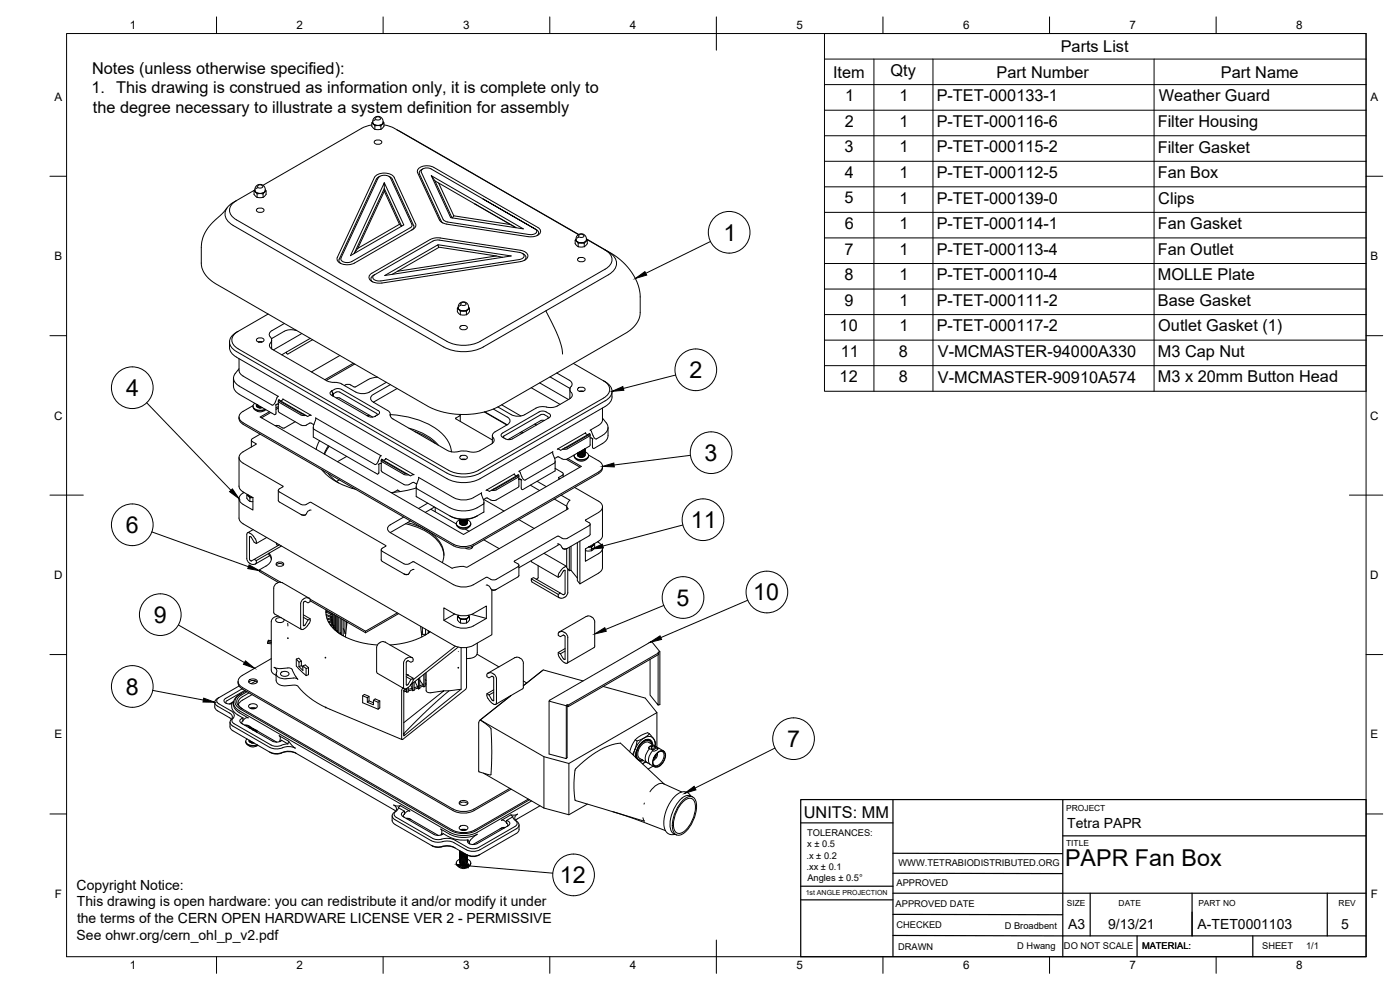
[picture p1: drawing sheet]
<svg xmlns="http://www.w3.org/2000/svg" width="420mm" height="297mm" viewBox="0 0 420 297" stroke-linecap="round" stroke-linejoin="round" font-family="sans-serif">
<!-- layer: Visible -->
<g fill="none" stroke="#000" stroke-width=".3">
<path d="M111.6 36.9l.9 .9v1M111.6 37.5l-3.1 1-29.6 17.1M111.8 36.5l-.2 .4v1l.9 .9M111.9 36.6a1.76 1.76 0 0 0 2.9 .6l.2-.6M112.2 35.5l.7-.5h1l.8 .5 .3 .7a1.18 1.18 0 0 1-1.6 1.4 1.25 1.25 0 0 1-1.5-1.6zM112.5 37.8h1.8v1M112.5 38.8h1.8M112.6 36l-.5 .3M112.6 35.9l-.1 .1M112.6 35.4a.91 .91 0 0 0 .8 .6 .91 .91 0 0 0 .9-.5M112.7 35.4l.6-.4 .8 .4M115 36.5l.2 .4v1l-.9 .9"/>
<path d="M115.2 37.5l1.7 .4 1.5 .6 55.2 31.9M115.2 36.9l-.9 .9M119.1 39l32.7 18.7M76.2 57.3l1 .9v1M76.4 57.1l-5.5 3.1M76.5 56.9l-.3 .4v1l1 .9M76.9 55.8l.8-.4h.9l.7 .6 .3 .6a1.18 1.18 0 0 1-1.5 1.4 1.25 1.25 0 0 1-1.5-1.6zM77.2 58.2h1.8v1M77.2 59.2h1.8M77.2 56.4l-.5 .3M77.2 56.4h.1M77.2 55.9a.91 .91 0 0 0 .8 .5 .91 .91 0 0 0 .9-.5"/>
<path d="M77.4 55.8l.5-.3 .6 .1 .2 .2M79.6 56.9l.3 .4v1l-.9 .9M79.6 57a1.76 1.76 0 0 1-2.9 .6l-.2-.6M79.9 57.3l-.9 .9M112.4 42.4l1-.4a.84 .84 0 0 1 1.1 .9l-1.1 .4a.84 .84 0 0 1-1-.9zM114 52.9l-1.1 .9-11.1 24a1.02 1.02 0 0 0 .5 1.3M115.3 54.8l5.9 12.7-16 9.2 10.1-21.9v1.8l-9 19.5 1.1-1.6 7.9-17.1v-.8l5.2 11.2-.6-.5-4.6-9.9M116.7 52.9l1.1 .9M117.8 53.8l6.4 13.9v.6l-.7 .8M125.3 51.8l6.6 14.2 .6 .6 1.6 .6 24.5 3.8M125.3 51.8a1.5 1.5 0 0 1 1.4-1.9l1.8-.2 1.7 .5 31.2 18a1.32 1.32 0 0 1 .8 1.5 1.32 1.32 0 0 1-1.2 1.1l-1.1 .2h-1.3M126.5 50.9a1.01 1.01 0 0 0-.6 1.3l6.5 14.2 .5 .5"/>
<path d="M126.9 50.7l-.4 .2M129.4 52.7l5.9 12.6 21.8 3.4-27.7-16 1.1 1.6 5.2 11.1M130.5 54.3l1.1 .6 4.6 9.9-.4 .6M131.6 54.9l10.9 6.3M145 59.7l-15.6-9a2.21 2.21 0 0 0-3 .6l6.6 14.5 .5 .5 25.4 4.1 1.3-.1a.83 .83 0 0 0 .9-.7 .83 .83 0 0 0-.5-.9l-15.6-9 16 9.2M151.7 57.7l22 12.6M68.1 62.4l-1.1 1.4-4.1 4-1.3 2-.8 1.7-.4 2.5 .1 5.7 .8 2.2 1.4 1.8 2 1.4 63.7 36.8 3.9 1.6 4.3 .8 3.3 .1 2.8-.3 3-.6 3.5-1.3 38.7-22.3 1.7-1.2 1.1-1.2 .9-1.4 .5-1.6v-5.8l-.5-3-1.5-3.1-2.3-3.1-2.5-2.3-9.3-5.5M70 67.6l63.2 36.5M70 60.8a3.6 3.6 0 0 0-2.5 3.4 3.6 3.6 0 0 0 2.5 3.4M70.9 60.2l-.9 .6M70.9 60.2a3 3 0 0 0-2 2.9 3 3 0 0 0 2 2.8l63.2 36.5a11 11 0 0 0 10 0M77 62.8l1.1-.4a.84 .84 0 0 1 1.1 .9l-1.1 .4a.84 .84 0 0 1-1.1-.9z"/>
<path d="M119.9 67.3l-12.5 7.2M123.6 67.3l-6.4-13.9a2.54 2.54 0 0 0-3.7 0l-11.2 24M123.6 67.3a.83 .83 0 0 1-.5 1.1l-17.5 10.1a2.39 2.39 0 0 1-3.3-.8v-.3M124.7 67.1l-6.4-13.9a4 4 0 0 0-5.9 0l-11.2 24a1.59 1.59 0 0 0 1.5 2l1.9 .2 1.8-.5 17.5-10.1M124.7 67.1a1.29 1.29 0 0 1-.8 1.7M131.5 73.4l21.9 3.4-37.9 5.9 16-9.3 .1 .9M136.2 64.8l17 2.6M142.5 61.2l12.4 7.1zM149 76.8l-29.7 4.6M150.9 77.2l-19.1-3-14.1 8.1M156.7 76l.4 .2a1.06 1.06 0 0 1 .8 .9 1.06 1.06 0 0 1-.6 1.1M161 68.9a.99 .99 0 0 1 .7 .9 .99 .99 0 0 1-.5 .9"/>
<path d="M172.6 72.1l.9 .9v1M172.9 71.7l-.3 .4v1l.9 .9M172.9 72l.3-1.3 1.1-.6 .8 .2 .6 .4 .3 1.3M172.9 72a1.8 1.8 0 0 0 3.1 0M173.4 77.6l1.1-.4a.84 .84 0 0 1 1 .9l-1 .5a.84 .84 0 0 1-1.1-1zM173.5 71.2l-.4 .3M173.5 73h1.8v1M173.5 74h1.8M173.6 70.7a.91 .91 0 0 0 .8 .6 .91 .91 0 0 0 .9-.6M173.8 70.7l.6-.4 .7 .4M176 71.7l.3 .4v1l-1 .9M176 71.8a1.76 1.76 0 0 1-2.9 .6l-.2-.6"/>
<path d="M176 71.8l5.6 3.2M176.3 72.1l-1 .9M181.6 75l1 .6M181.6 75a3 3 0 0 1 2.1 2.9 3 3 0 0 1-2.1 2.9l-37.5 21.6M182.6 75.6a3.6 3.6 0 0 1 2.4 3.4 3.6 3.6 0 0 1-2.4 3.4M71.4 99.4a3.4 3.4 0 0 0-2.3 4.2l1 1.3 .8 .6 63.2 36.4a11 11 0 0 0 10 0M71.4 99.4a2.75 2.75 0 0 0-1.8 2.6 2.75 2.75 0 0 0 1.8 2.6M80.5 94.2l-9.1 5.2M85.4 97l-3.8 2.2a1.2 1.2 0 0 0-.5 1.9M89.1 99.2a5.6 5.6 0 0 0-3.8 .2l-3.9 2.2M111.2 82.3l18-10.4 1.3-.5h1.6l24 3.7 1.2 .3a1.38 1.38 0 0 1 1.1 1.4 1.38 1.38 0 0 1-1.1 1.3l-1.2 .4-41.5 6.4a3.3 3.3 0 0 1-3.9-1.5zM112.4 82.4a.91 .91 0 0 0-.5 1.1 .91 .91 0 0 0 .9 .7l1.5 .1 42-6.6a.96 .96 0 0 0 1-.9 .96 .96 0 0 0-1-1l-25.3-3.8-1 .3-18 10.4a1.06 1.06 0 0 0-.7 .9 1.06 1.06 0 0 0 .5 1"/>
<path d="M137.3 92.5l.9 .9v1M137.5 92.3a1.76 1.76 0 0 0 2.9 .5l.2-.5M137.5 92.2l-.2 .3v1l.9 .9M137.5 92.4l.2-1.1 .5-.5 .7-.2 1.3 .4 .4 .7v.7M137.5 92.4a1.8 1.8 0 0 0 3.1 0M138 98l1.1-.4a.84 .84 0 0 1 1.1 .9l-1.1 .5a.84 .84 0 0 1-1.1-1zM138.2 91.6l-.5 .3M138.2 93.4h1.8v1M138.2 94.4h1.8M138.2 91.1a.91 .91 0 0 0 .9 .6 .91 .91 0 0 0 .8-.6M138.4 91.1l.5-.4 .7 .1 .1 .3M140.6 92.2l.3 .3v1l-.9 .9"/>
<path d="M140.9 92.5l-.9 .9M163.8 93.3l-18.8 10.8M182.6 82.5l-18.8 10.8 4 8.4 .9 2.9 .1 1.6M68.9 102.6a3.9 3.9 0 0 0 2 4.6l63.2 36.4a11 11 0 0 0 10 0M70.1 113.5l.2 3.3 .6 .8 .9 .7M71.4 104.6l63.2 36.5a9.9 9.9 0 0 0 9 0l37.5-21.6a2.76 2.76 0 0 0 1.9-2.7 2.76 2.76 0 0 0-1.9-2.6M71.7 107.6v3.5l.5 1.1 11.3 6.7-.4 .4M71.7 110.6a3.3 3.3 0 0 0-1.4 3.7l1.5 1.5 9.9 5.7M71.8 118.3l10.6 6.1M77 101.8l1.1-.4a.84 .84 0 0 1 1.1 .9l-1.1 .4a.84 .84 0 0 1-1.1-.9zM77.6 102.6h1M81.1 101.1a1.27 1.27 0 0 1 .1 1.8"/>
<path d="M81.2 102.9a1.16 1.16 0 0 0 .5 1.9l16.8 9.6 3.7 .6 4.6 2.7 1.1 .3h1.9l1.1-.4M81.5 102v2.4M81.5 104.4v.3M83.1 119.3l-.5 1.3M85.9 105.7h.1M90.6 100.1l-8.6 4.9M93.1 101.5l-8.5 5M93.8 101.9l-6.9 4a.51 .51 0 0 1-.5 .3 .51 .51 0 0 1-.4-.5M99.5 117.4a.64 .64 0 0 0-.5 .6 .64 .64 0 0 0 .5 .6l11 6.3 1.3 .3 .8-.3M99.5 117.3a2.59 2.59 0 0 1 3-.5l11 6.4M99.5 117.3l.5 .9M99.5 117.3h.1"/>
<path d="M99.5 117.3l.5 .9a1.77 1.77 0 0 1 2-.5l11 6.3 .2 .4-.2 .3M100 118.2v.7M100 118.2l-.3 .3 .2 .3M100.9 119.4h1.1l9.8 5.7M102 106.7l-8.5 4.9M103.6 115.5l-.2 .2M103.6 115.5l.8-.2 .9 .2M106 109l-8.5 4.9M106.4 109.2l-8.5 5M112 118.3a1.22 1.22 0 0 0-.8 1.2 1.22 1.22 0 0 0 .8 1.2M113.3 113.2l-2.4 .5-4.2 2.4-1.5-.6M116 114.7l-5.2 3"/>
<path d="M117.2 115.4l-5.1 2.9M119.2 116.6l-7.1 4.1 4.2 2.4a1.35 1.35 0 0 1 .8 1.3M133.2 104.1a13.1 13.1 0 0 0 11.9 0M159.4 116.3l8.7 5M161.9 114.9l8.7 5M165.1 113.1l6 3.5M167.1 111.9l3.7 2.2M170.9 114.1a1.2 1.2 0 0 1 .5 1.9M171 116.8l.1 2.8M171.4 116a1.49 1.49 0 0 0 .3 2.1 1.25 1.25 0 0 1-.8 1.6l-3.7 2.1M172.1 109l9 5.3M173.4 116.6l1.1-.4a.84 .84 0 0 1 1 .9l-1 .4a.84 .84 0 0 1-1.1-.9z"/>
<path d="M175 117.4h-1.1h1.1M181.1 114.3a3.4 3.4 0 0 1 2.4 4.1l-1.1 1.3-.8 .6-37.5 21.7M183.7 117.4a3.8 3.8 0 0 1-2.1 4.5M71.7 137.3l.1 9 .4 .7 .7 .6 3 1.7v3.7l-3-1.7a1.86 1.86 0 0 1-1.1-1.9 1.86 1.86 0 0 1 1.4-1.6M71.7 125.1l.2 1.2 1.1 1M72.9 127.3l63.3 36.5a6.6 6.6 0 0 0 5.9 0M72.9 126.8l63.3 36.5a6.6 6.6 0 0 0 5.9 0M75.4 132.1v2M75.9 121.9a2.32 2.32 0 0 0 3.4 1.1l.4-.2M75.9 121.7l-2.9 1.7a1.79 1.79 0 0 0-1.3 1.7 1.79 1.79 0 0 0 1.3 1.7M76.1 122.5a2.42 2.42 0 0 0 3.7 .4M76.5 121a1.03 1.03 0 0 0-.5 1.2 1.03 1.03 0 0 0 1 .7l1.6 .2 1-.3"/>
<path d="M76.9 121.4l.5 .5 .8 .1h-.6M76.9 121.7l.1 .3 .6 .3 1-.1M77 121.6l.2 .5 1.4 .1M77.1 121.4l.3 .2M77.6 121.7l-.7-.4 .3 .5 .9 .2M77.7 122.3h.1M78.1 130.3l-2.6 1.5v.5l1.3 .8v.2l-3.9 2.3a1.8 1.8 0 0 0-1.2 1.7 1.8 1.8 0 0 0 1.3 1.7l11.9 6.8v.3l-1.3 .8v.5l7.1 4.1a2.9 2.9 0 0 0 2.5-.8l22.5 13 .1 .2M78.4 122.3h-.7M78.7 122.3h-1M80.9 123.5l-2.8 1.6 61 35.3 35.4-20.5-4.1-2.3M81.3 123.8l-2.8 1.6M82.7 120.6a1.07 1.07 0 0 1-1 .9"/>
<path d="M82.8 124.2l-.4 .2M82.8 121.4v2.8M83.5 120.3l.2 3.4 7 4a2.9 2.9 0 0 0 2.5-.8l1 .5M83.5 122.5l-.7 .4M83.5 122l-.7 .4M83.5 121.3l-.9 .2M83.8 120l8.6 5 1-.4-8.5-4.9v.2l-.6 .4M83.8 120l-.1-.1-.2 .5 .4 .4 6.4 3.7 1.4 .1M83.8 120l.3 .4M84.1 120.4l6.4 3.8 .7 .1M88.6 126.5l-3.5 2-1.5-.8h-1M94 128.2v3l18.7 10.7a.53 .53 0 0 0 .6 .3 .53 .53 0 0 0 .4-.5"/>
<path d="M95.9 132.2l-1 2.6M98.6 133.8l-1.3 2.4M98.8 133.9l-1.4 2.4M104.1 136.9l-2.8 1.6M110.9 124.6l-.8 .1M112.6 124.9h.1M113.5 124.4l-.9 .5M113.5 123.2a.64 .64 0 0 1 .4 .6 .64 .64 0 0 1-.4 .6M113.7 139.3v2.4M114 137.2a2.36 2.36 0 0 1-1.5 2.2M114 137.1l.4-.4-19.7-11.3v.6a2.88 2.88 0 0 0-.5 2.8l18.3 10.6M114.4 139.1h.1"/>
<path d="M114.4 138.1v3.1M114.4 139.1l-.9 .3M114.6 137.8l7.4 4.3M114.6 137.8a.49 .49 0 0 0 .1 .8l6.5 3.7 1.4 .1M114.7 137.8l.3 .4M114.9 138.2l6.5 3.8 .7 .1M115.1 138.1l.7-.3v-.3l8.4 4.9M117.1 124.4a1.35 1.35 0 0 0 .8 1.3M117.1 124.3v.4M117.1 124.4a24.5 24.5 0 0 1 16 6.1 8.5 8.5 0 0 1 2.4 5.1M117.9 125.7l16.4 9.5M122.8 128.5a16.8 16.8 0 0 1 8.7 5.1"/>
<path d="M124.5 129.5a17.2 17.2 0 0 1 6.1 3.5M138 137l1.1-.4a.84 .84 0 0 1 1.1 .9l-1.1 .4a.84 .84 0 0 1-1.1-.9zM138.1 124.4v2M138.2 124.3l-.2 .4-1.2 .7v.2l11 6.4M138.6 137.8h1.1zM145.4 123.6l6.7 3.9M145.5 123.6l6.7 3.9M147.4 133.2l-3.4 2a5.8 5.8 0 0 1-4.3 .1h-.5a8.1 8.1 0 0 1-4.9-.1M147.8 130.7v2.3M148.1 122.7l4.1 2.4a1.22 1.22 0 0 1 .9 1.2 1.22 1.22 0 0 1-.9 1.1M149.4 122.1l4 2.3 1.7 .5 1.9-.3 3.8-2.1M150.5 121.5l5.8 3.3"/>
<path d="M152.2 127.5l-3.6 2a1.28 1.28 0 0 0-.3 2.3 1.27 1.27 0 0 1-.8 1.4M156.1 129.8l.5 .3M156.5 129.6l.5 .2M160.5 127.2l.5 .3M161.8 123.6l-11 6.3a.64 .64 0 0 0-.4 .6 .64 .64 0 0 0 .4 .7 2.7 2.7 0 0 0 3 .5l11-6.4M161.8 123.6l.8-.3a2.9 2.9 0 0 1 2.2 .8M162.3 124.4h1.1M162.3 124.4l-11 6.4-.3 .3 .3 .3M163.3 126.2h-1l-9.9 5.7M163.4 124.4l.9 .6M164.3 125l.2 .3-.2 .3M164.8 124.1a.64 .64 0 0 1 .4 .6 .64 .64 0 0 1-.4 .6"/>
<path d="M165.9 135.6l-10.2 5.8 .4 .4a2.47 2.47 0 0 0 1.5 2.2l9-5.3a3.7 3.7 0 0 0-.7-2.5M165.9 135.5v.7M166.6 138.4v2.9l-9.2 5.3a.52 .52 0 0 1-.6 .2 .52 .52 0 0 1-.4-.4v-2.5M167.2 121.8a6.2 6.2 0 0 1-4.3 .2l-2.1 .5M167.3 137.1l-.8 .5M168.9 134.8l-.6 .3-1-.3M169.4 134.4l-.5 .4M170 137.8l4.1 2.4M172.3 136.7a2.44 2.44 0 0 0 4 .8l.3-.8M173.3 136.2v.1M173.3 136.5v.1M174 135.8h.8"/>
<path d="M174 136.1h.8M174 136.8h.8M174 137.1h.1M174.7 135.1l.9-.5-1 .6M174.8 135.2h-.2M174.8 136.4l-.8 .1M174.8 137.1h-.7M175.6 135.2l-.1 .5-.6 .4h-.7l-.8-.2 1.3 .3 .7-.3 .2-.5M175.6 134.9l-.1 .4-.5 .4h-1.3M175.6 135.9l-.3 .6-.7 .3-.9-.1-.4-.4 .1-.2M175.6 136.2l-.2 .6-1 .3-.8-.2-.2-.5M175.6 136.6l-.5 .5h-1"/>
<path d="M175.6 135.7l-.3 .5-.7 .3-.9-.1-.4-.4 .5 .4h.8l.8-.3 .2-.5a1.11 1.11 0 0 1 1 1.2 1.11 1.11 0 0 1-1.2 1l-1.5 .1a1.57 1.57 0 0 1-1.6-1.4M175.6 134.8l-.4 .5-1.1 .2h.7M175.6 135.1l-.1 .4-.5 .2h-1.3M175.6 136l-.2 .5-.8 .3-.9-.1-.4-.4M175.6 136.4l-.1 .4-.9 .3h-.8l-.5-.5M175.6 134.6l-.4 .7-1.1 .2M175.6 134.7v.1M175.6 135.4h.1M175.6 135.7h.1M175.7 129.9l-8.4 4.9M175.7 130.1l.7 .4M175.8 129.9v.2"/>
<path d="M176.5 137.3a2.42 2.42 0 0 1-4.1 0M176.6 136.5l3 1.7M176.8 130.2l-7.4 4.2M176.8 130.2l-.2 .4-6.5 3.7-.7 .1M176.9 130.1l-.1 .1M177 130.1l.1 .4-.3 .4-6.5 3.7-1.4 .1M177.1 130.5v3M177.1 129.1l.4 .4a2.41 2.41 0 0 0 1.5 2.2l1.8-1M177.1 131.4h.4M177.1 133.5l-.3 .4-6.9 3.9a2.9 2.9 0 0 1-2.4-.8l-.2 .1M177.5 131.4l.5 .3M179.6 138.2a1.79 1.79 0 0 1 1.2 1.7 1.79 1.79 0 0 1-1.2 1.7l-37.6 21.7"/>
<path d="M180.8 122.4v3.5l-.2 .8-.6 .6-2.9 1.8M180.8 125.4a3.3 3.3 0 0 1 1.5 3.7l-1.5 1.5M180.8 139.9l-.2 1.2-1 1-37.6 21.7M181.6 122l-37.5 21.6M182.5 128.3l-.1 2.9-.4 .8a7.7 7.7 0 0 1-3 2.1l-.2 .2a.52 .52 0 0 1-.6 .2 .52 .52 0 0 1-.4-.5v-2.4M71.7 149.6l.1 6.2 .4 .7 .8 .6M72.9 157.2l63.3 36.4a6.6 6.6 0 0 0 5.9 0M74.1 148.5l.9 .9v1M74.2 148.3l-.1 1.2 .9 .9M75 150.4l.9 .1M75.9 149.3l-1.1-.3-.4-.6 .3 .5 1.2 .4-.9 .1M76 158.9l-1.7 1"/>
<path d="M83.5 147.1l.2 3.4 6.8 4 .7 .1M91.7 154.5l-.5 .1M93.4 153.1l-.2-.1a1.85 1.85 0 0 0-1.5 1.5l-1.4-.2M96.5 140.9a18.6 18.6 0 0 0 10.3 5.9M98.5 142l1.1 1.3 2 1.6M101.8 144l-.8 .5M105.9 146.3l-.3 .2M114.4 141.2l.3 .4 6.9 3.9a2.51 2.51 0 0 0 2.2-.7M117.1 159.8l18.6 10.7M120.1 147.5l-.8-.5-1.2 .7M121.2 155.1l-4.1 2.4a1.22 1.22 0 0 0-.8 1.1 1.22 1.22 0 0 0 .8 1.2M121.7 157.1a15.7 15.7 0 0 1 10.7 6.7l.8 2.8"/>
<path d="M122 142.1l.6 .3M122.3 156.8a15.4 15.4 0 0 1 10.3 6.8 6.2 6.2 0 0 1 .1 5.2M122.6 142.4l.6 .4 .6-.4M123.2 156.3l-6.1 3.5M123.8 142.4h.4M123.8 144.8h.4M124.2 144.8l.9 .5M124.9 146.1v2.9l10.1 5.8a8.4 8.4 0 0 0 8.2 0M124.9 146.4l-4.1 1-3.4 .4M128.4 151l-2.8 1.6M129.3 152.8l7.6 4.4M130.4 152.1l-2.8 1.6"/>
<path d="M130.6 152.3v1.3M135 154.8a9.1 9.1 0 0 0 8.2 0M136.9 157.1a2.46 2.46 0 0 0 4.1 .8l.3-.8M138 156h.1M138 157h.1M138 156a1.08 1.08 0 0 0-1.1 1.1 1.08 1.08 0 0 0 1.1 1.1 2.43 2.43 0 0 0 3.3-1.1 1.23 1.23 0 0 0-1.1-1.1l-.2 .6-.8 .3-.9-.2-.3-.5M138 155.8l.8 .5 .8-.1 .5-.4M138.5 155.9h1.1M138.6 155.9h.8M138.6 156.2h.8M138.6 156.9h.8M138.7 155.9h.6"/>
<path d="M138.7 157.5h.1M139.4 156.5l-.8 .1M139.4 157.2h-.8M139.4 157.5l-.7 .1M139.6 158.7l1.2 .7M140.2 157l-.4 .5-1.1 .1M140.2 156.3l-.1 .6-.8 .3-1.1-.2-.2-.5M140.2 156.6l-.2 .6-.9 .3-.9-.2-.2-.5M140.3 155.8l-.4 .6-.9 .2-.7-.2-.3-.4M140.3 156.1l-.3 .6-.9 .2-.8-.1-.3-.5M140.3 156.4l-.2 .5-.8 .3-.9-.1-.4-.5M140.3 156.8l-.4 .5-.8 .3-.8-.2-.3-.4"/>
<path d="M140.3 155.8l-.3 .5-.7 .2-.9-.1-.4-.4v-.2l.5 .4h.7l.9-.4M140.3 155.8h.1M140.3 156.8h.1M141.2 157.7a2.42 2.42 0 0 1-4.1 0M142.1 149.3a6.6 6.6 0 0 1-5.9 0l-10.6-6.1v.7a2.88 2.88 0 0 0-.5 2.7l9.9 5.7a9.6 9.6 0 0 0 10-1M144.5 148.5a2.86 2.86 0 0 1 .5 2.8M144.6 148.5l-.1-.6-2.5 1.4M145.2 149.8l6.1 3.5M145.2 150.7v2.9l-2 1.2M145.9 149.4l-.8 .5M148.1 146.8l-1.2 .7-1-.4M148.7 146.6l-.6 .2"/>
<path d="M154.4 142.2l-8.5 4.9M154.4 142.4l.6 .4M154.4 142.2v.2M155.2 142.9l-6.5 3.7M155.4 142.5l-7.3 4.3M155.4 142.5l-.2 .4M155.6 142.5h-.2M155.6 142.4l.1 .5-.3 .4-6.5 3.7-1.4 .1M155.7 155.9l4.6 2.7M155.7 142.8v3M155.7 143.8l.9 .2M155.7 145.8l-.3 .5-6.9 3.9a2.9 2.9 0 0 1-2.4-.8h-.2"/>
<path d="M155.9 143.7l.5 .3M159.2 145.6l2.7 1.6M161.2 144.4l2.8 1.6M166.4 149.7l3.7 2.2M166.6 140.5l2.4 1.4v.5l-.3 .3M167.7 143.5l.3 .2M168.4 148.6l2.6 1.5M168.7 142.7l-1 .5v.3M169 142.2v.9M170.1 152.1l.4 .6-30.4 17.5-1.6-.3-2.8 .6M170.1 152.1v.8M171 150.1l-.6 .7-.3 1.3"/>
<path d="M172.4 146.2l7.2 4.2a1.79 1.79 0 0 1 1.2 1.7 1.79 1.79 0 0 1-1.2 1.7M175.7 156.2l1.3 .8v.5l-7.1 4.1a2.51 2.51 0 0 1-2.2-.7M175.8 156v.2M177.1 157.3v3M179.6 153.8l-3.9 2.2M180.8 152.1v8.6l-.4 1.1-.8 .6M74.1 160.4v-.4a1.34 1.34 0 0 1 1.8 .7l.9 1.2 .1 .7M74.1 167.6l.2 .8 .9 .8M74.1 160.4v7.2M74.9 167.8l.6 .5M75.1 161l.4 .2M75.1 161l-.2 .1v6.7"/>
<path d="M75.2 169.2l.7 .2 .7-.2M75.4 161.3l.9 1.4 .6 .4 3.2-1.8M76.3 167.8l-.9 .5M76.9 162.6v.5M76.9 168.7l-.3 .5M80.7 166l-3.8 2.2v.5M80.7 166v.5M80.7 166a2.29 2.29 0 0 1-.9 3.8l-2 1.2M80.7 166.4l.7 1.4M80.9 166.7l-4.2 2.5M82.9 169.5a1.57 1.57 0 0 1 2.2 0M82.9 169l1.1-.4a.84 .84 0 0 1 1.1 .9l-1.1 .4a.84 .84 0 0 1-1.1-.9z"/>
<path d="M83 162.9l.1 .6 .4 .1M83.9 163.5l-7.6 4.3 .6 .4M84.2 174.7l.5 .1M84.2 174.7a2.01 2.01 0 0 0-2.1 1.8l.2 7.6 8.2 4.8M84.3 174.7l-6.5-3.7v.5l5.7 3.3M84.5 163.8l-3.8 2.2M84.7 174.8l.1 .1M84.8 174.9l8.1 4.6M91 179.7l-.5 .6-.3 .8v7.2l.3 .5h.5M92.3 179.4l.5 .1M92.3 179.4l-1.3 .4M92.8 179.5l.3 .3v.7l-.7 .4-.8-.5-.4 .2"/>
<path d="M93 179.8l16.7 9.6M114.4 165l.2 3.3 6.8 4M115.7 163.9l-1.2 .8v.5l7.1 4.1a2.56 2.56 0 0 0 2.2-.7M121.2 172.2l1.4 .1M122.6 172.3l-.6 .2-.6-.2M123.8 170.9l-.6 .3-.6 1.1M123.8 168.6h.4l11.9 6.9M123.8 170.9h.4M136.2 175.4a6.6 6.6 0 0 0 5.9 0M141.5 164.1l.3 .2M141.8 163.9a1.25 1.25 0 0 1-2.1 .6M145.2 162l4.6 2.6"/>
<path d="M145.9 173.2l-3.9 2.3M145.9 175.6l.2-.1a1.92 1.92 0 0 1 1.4 1.5l1.4-.2M147.6 177v13.4l-5.6 3.2M148.9 176.9l-.6 .2-.8-.1M154.4 168.6l1.3 .8v.5l-7.2 4.1a2.9 2.9 0 0 1-2.4-.8h-.2M154.4 168.3v.3M155.4 173.1l-6.5 3.8M155.7 169.6v3.1l-.3 .4M159.4 168.2v.3l8.1 4.7 .7-.4 .9-1.5 .5-.1M159.4 173.7l.7-.4 8.1 4.7-.7 .3M161.5 169.7v3.6l-.6 .5M163.3 166l6.8 3.9-.5 .1"/>
<path d="M167.3 160.9l-12.9 7.4M167.3 160.9h.4M167.3 163.2h.4M167.7 163.2l.6 .4 .6 1M167.8 179.3l-8.1-4.7-.3-.9 8.1 4.6 .1 .8 .3 .3M167.9 163.4l-12.2 7M168.9 164.6h1.2M169.6 170.1a4 4 0 0 0-2.1 3.1M169.6 171.2v6.8M169.6 177.9l-.5 .5-.9-.4M170.3 164.5l-.2 .1M170.3 164.5l-1.4 .1"/>
<path d="M170.4 170.7v7M170.4 177.7a1.93 1.93 0 0 1-2.5 1.7M170.9 164.2v7l-.8-.9v-5.7M171.4 163.9v7.2l-.5 .1M171.4 171.1l1.9 2.3M173.3 162.8v11.4l.7 1M174 162.4v12.8l5.6-3.2 1-1 .2-.7v-5.8M175.7 164.6l.1 .7 1.7-.1M176.7 164.1l.8 .1v1M176.7 164.1l1.2-.4 .3-.5-.4 .6zM177.1 160.3l-.3 .5-6.5 3.7M178.3 163.1l.2 1.2-1 .9"/>
<path d="M178.5 163.3l-1 .9M179.6 162.4l-3.9 2.3v3.7l3.9-2.3a1.86 1.86 0 0 0 1.2-1.9 1.86 1.86 0 0 0-1.5-1.6M80.3 192.9l1.1 .3M80.5 192.6l.9 .1-1.1-.1v.4M80.5 192.1l.9 .1M80.5 192.1v.4M81.4 197.6l-8.6 5a1.93 1.93 0 0 0-1.3 1.8 1.93 1.93 0 0 0 1.2 1.9l63.3 36.4a7 7 0 0 0 6.3 0l10.7-6.2M83.5 184.8l-1.5 .6-.6 1.1v14.5l.4 .9 1.1 .8M84.4 185.3h-.8a.74 .74 0 0 0-.8 1.1 1.55 1.55 0 0 0 2.5-.4l-.1-.2M86.3 187l.1 .8M89 197.8l.7 .8M89 199.9l2.9 2.8"/>
<path d="M89.7 198.7l.7-.3v1.3l-.7 .3zM90.5 199.7l.4 .5M90.5 198.4l-.8-.9-.8 .3v2.1M90.9 199.8l1 .8M91 184.5l2.1 1.2-.3 1.4M91 185.2l1.4 .8 .7-.3M91.2 180.5l-.2 .4 .1 6.9 .5-.4M92.3 187.7l-1.3 1.1M92.4 186l-.8 1.5M92.8 187.1l-.5 .6M93.1 180.3l16.6 9.6M97.8 183.7l1.5 .7"/>
<path d="M97.9 183l.2 2.6 1.2 2.2M97.9 184.4l1.7 .7M97.9 183.3l1.7 .9M97.9 184.7l1.4 .6M97.9 183l-.1 .9M98.1 185.4l1.5 .5-.2 .3M98.2 185.7l1.2 .5M98.5 186.4l1.4 .4-.3 .2M98.7 186.7l.9 .3M99.1 187.4l1.1 .2-.2 .3M99.3 185.3v.5M99.3 187.7l.7 .2"/>
<path d="M99.3 187.8l2.4 2.2 3.1 1.7 4.3 1.3 4.2 .5M99.4 186.2v.5M99.5 184v.1M99.6 185.1v.8M99.6 185.1l-.3 .2M99.6 187v.5M99.6 184.2v2.5M99.6 184.2l-.3 .2v.6M99.8 188.3l.9 .2-.2 .2M99.8 184.2v3.4M100 187.9v.4M100.1 188.6l.5 .1"/>
<path d="M100.2 184.4v4M100.3 184.4v4M100.5 188.7v.4M100.7 184.7v4.5h.6M100.9 184.8v4.4M101.1 189.5h.1M101.2 189.5v.1M101.2 189.5l.1-.2v.4M101.3 185v4.7M101.7 185.2v4.7M101.7 190h.4l-.1 .2M102.1 185.5v4.7"/>
<path d="M102.1 189.8l.4 .7M102.6 185.7v4.8M102.9 190.7h.1M103 190.7v.1M103 190.7h-.2M103 186v4.7M103 188.6l.6 1.4M103.5 190h.3M103.5 186.3v3.7M104 186.6v1.3M104 187.4v.1M104.1 186.6l-.4 4.5"/>
<path d="M114.2 192.7l-.9 .8-.3 .8v7.2M115.6 192.7l-.7-.2-.7 .2M115.6 192.6l.1 .1M115.7 192.7l8 4.7M119.2 183.9l-9.5 5.5v.5M119.6 184.1l-9.9 5.8M124 197.9v.5l-.7 .3-.8-.5-.6 .5v6.8M124 197.9a1.24 1.24 0 0 0-2.1-.3l-.5 .6-.3 .8 .1 7.5a1.29 1.29 0 0 0 1.8-.7l.2-.3M126.2 187.9l.4 3.2M126.8 188.2v2.1h.9M126.8 189.6l-.4 .1M127.7 188.8v1.7"/>
<path d="M128 190.3l-.2 .2M128.5 189.3v.7M129 189.6l-.5 .1 .2 .2M129.1 189.6l-3.2 1.9-2.4 .9-3.6 .8-2.8 .3M136.1 184.1l-2.9-1.7v3.7a10.4 10.4 0 0 0 5.1 2.4l2.4-.2 1.4-.5M136.2 184.1a6.6 6.6 0 0 0 5.9 0M136.5 184.2l-3.3 1.9M136.7 193.9l-12.7 10.1M137.3 185l.9 .9v1M137.5 194.2l-14.3 11.3M137.5 195.5h.1M138.2 186.9l-.9-.9v-1l.2-.4a1.68 1.68 0 0 0 2.9 .8l.3-.8 .2 .4v1l-.9 .9"/>
<path d="M138.2 185.9h1.8v1M138.2 186.9h1.8M138.4 194.3v12.5l-17.2 14v-13.7l.5-.4M140 194.3v11.8M140.7 184.7a1.76 1.76 0 0 1-2.9 .6l-.2-.6M140.9 185l-.9 .9M141.5 184.3l4.5 1.3M142 184.1l4-2.3v3.8l-4 2.2M143.2 196.3l6.5 3.8M143.2 193v2.9l-.2 .7-1.3 .8-1.7 .2M154.4 197.4l-8.1 4.6M154.4 197.4a1.89 1.89 0 0 1 2.7 1.6"/>
<path d="M157.1 199v7.2M167.9 189.6l-.3 .3-.1 .8 .7 .3 .9-.5 .5 .5M167.9 189.6a1.9 1.9 0 0 1 2.5 1.7v7.2l-.2 .5a3.5 3.5 0 0 1-2.7-2.8M168.2 196.2l.8 1.4M169 197.6l.2 .1M169.2 197.7h.4M169.6 194.6l-2.1 1.2v.4M169.6 195.4l-1.4 .8-.7-.4M169.6 191.1v6.7M176.4 184.8l.7 .1 .6 .3M176.4 184.8l-8.6 4.9M177.7 185.2l.6 .6 .2 .8-.1 7.6-8.2 4.8"/>
<path d="M197.5 196.4v15.1l-2.4-2.9v-10.8M197.7 195.9l-27.2 15.6M198 195.5l-.5 .2 .2 .6-27.2 15.7M64.5 210.7v1.7l.8 .9M65.3 213.3l4.2 2.5M65.7 209.3a.99 .99 0 0 0-.7 .9 .99 .99 0 0 0 .7 1l3.6 2.1a1.41 1.41 0 0 1 .6 2.3M69 216.7l.1 1.7 .4 .6 11.9 6.9M69.9 217.9l11.1 6.3a5.6 5.6 0 0 0 4.9-.2l1.7 .1 1 .4-2-2.1-2.8-1.6a1.25 1.25 0 0 1 0 1.7M69.9 215.6a.94 .94 0 0 0 .4 1.5l11.1 6.4M69.9 210.6l-1.1 .6M70.1 210.9l.2 1.4 .6 .8 3.6 2.3a1.29 1.29 0 0 0-1.6 .9M70.1 210.4l-.8 .8"/>
<path d="M71.4 204.5l.3 1.2 1.1 1M71.7 205.8l-6.4 3.8a1.22 1.22 0 0 0-.8 1.1 1.22 1.22 0 0 0 .8 1.2l3.6 2.1a1.3 1.3 0 0 1 .8 1.1 1.3 1.3 0 0 1-.6 1.2 1.24 1.24 0 0 0 .8 1.5M72.1 208.3a2.34 2.34 0 0 0-1.6 2.2 2.34 2.34 0 0 0 1.6 2.2l63.2 36.5a8.4 8.4 0 0 0 7.6 0l16-9.2M72.5 212.5l63.2 36.5a7.6 7.6 0 0 0 6.9 0l16-9.2M72.5 217l9.3 5.4a2.52 2.52 0 0 0 2.7-.3M72.7 206.7l-5 2.8a.85 .85 0 0 0-.5 1.1 .85 .85 0 0 0 1 .5h1.5a2.78 2.78 0 0 0 1.7 3.4l1.5 .9M72.7 206.7l63.3 36.5a7 7 0 0 0 6.3 0l11.1-6.4M72.9 216.3l-.4 .5 .4 .5M72.9 215.4v.9M72.9 215.4a.84 .84 0 0 0-.9 .6 .84 .84 0 0 0 .5 1M73.4 217.5l1.1 .2 8.6 5M73.5 207.2l-5.4 3-.3 .4 .2 .5"/>
<path d="M73.6 217.7l1 .1 .8 .4M73.8 207.3a5.4 5.4 0 0 0-3.7 3.3 2.67 2.67 0 0 0 1.7 2.6l63.2 36.5a9.1 9.1 0 0 0 8.2 0l16.3-9.4M74.1 207.5a4.1 4.1 0 0 0-3.1 3 2.43 2.43 0 0 0 1.5 2M74.7 204.7a1.78 1.78 0 0 1 2.5 0M74.7 211.6a1.64 1.64 0 0 1 2.5 .3 1.54 1.54 0 0 1-2.6 0zM74.7 204.2a1.64 1.64 0 0 1 2.5 .2 1.54 1.54 0 0 1-2.6 0zM74.7 207.9a5.1 5.1 0 0 0-3.2 2.5 1.93 1.93 0 0 0 1.3 2.3M74.8 218.1l.3 .4 1 .1h-.7M74.8 218v.1M74.8 218.2v.1M75.1 212.5l1-.2 .7 .2M75.2 212.5h1.5"/>
<path d="M75.4 218.3l-.6-.4 .2 .5 1 .2M75.4 212.6h1M75.6 212.6h.7M75.6 208.4l-3.2 1.9-.8 1.1M76.2 219.2l.6-.2-.5 .2M76.4 218.8l-.6 .1M76.5 218.9l-.6 .1 .3-.1M76.8 204.3l-1.4 .8M76.9 219.6l.1-.4-.1 .4M76.9 219.1l-.3 .3M77 219.1l-.4 .3M77 219.4v.3"/>
<path d="M77 219.5v.2M77 219.5h.1M82.3 200.2a1.45 1.45 0 0 1 .6 2.1 2.66 2.66 0 0 0 3 1.4l2.2-.3M82.3 200.2l1.6 .4 2.5-.2M82.9 202.2v2.2l.3 .6 .7 .5 1.4 .3 2.8-.2 1 .1 3.4 3.3 4.3 2.8 23.8 10.1M84.3 201.9a1.56 1.56 0 0 1 2.4 .3 1.46 1.46 0 0 1-2.5 0zM86.4 200.4h.4a2.06 2.06 0 0 1 1.5 1.8l.5 .8M88.8 203l.6 .8-.5-.3-.8-.1M89.7 200l1.2 1.1M91.9 200.6l.7-.3v2.1l-.7 .3zM92.6 200.3l-1-.8-.7 .3v1.4M108.8 208.8l1.4 .5 .5-.4"/>
<path d="M110.2 210.7l1.9 .8v-1.4l.5-.4 1.4 .6v2.1l-.5 .4v-2.1M110.2 209.3v1.4l.5-.4M112.1 210.8l-1.4-.5v-1.4l-1.4-.5-.5 .4v2l4.7 2M112.1 210.1l1.4 .6 .5-.4M113 201.5l.3 .5 8 4.7M121.9 206.7l.1 .3M121.9 202.3l2.1 1.2v.4M121.9 203l1.4 .9 .7-.4M121.9 207v.4M122 207.4l-.8 .2M122 206.9l-.8 .2M122 207.4l.1 .3"/>
<path d="M122.1 206.6v1.1M122.3 202.5l.1-.1 .1 .2M122.4 202.4v.2M122.5 206.3v1.3l-.4 .1M123.3 205.5l.4 1M123.3 203.9l-.9 1.5-.3 .2-.2-.1M123.7 206.5v.5M123.7 207l-1.2 .3M123.7 206.5l-1.2 .3M123.7 207l.2 .2M123.9 205v2.2M124 203.9l-.8 1.6"/>
<path d="M124.3 204.7v2.4l-.4 .1M124.6 204.4l.8 1.6M125.4 206v.5M125.4 206.5l.2 .2M125.4 206.5l-1.1 .3M125.4 206l-1.1 .3M125.6 203.6v3.1M126 203.3v3.3l-.4 .1M126 204l1 1.4M127 205.4v.5M127 205.8l-1 .4M127 205.4l-1 .4"/>
<path d="M127 205.8l.2 .3 .4-.2M127.2 202.3v3.8M127.6 202.1v3.8M127.6 203.9l.3 .3M127.9 201.8v5.4l.4 .5 1 .1M127.9 205.4l-.3 .2M127.9 204.9l-.3 .2M129.3 207.8l3.9-.5-12 9.5M133.2 207.3h1.6M138.4 206.8l-1.9 .3a3.6 3.6 0 0 0-3.1 1.3l-6.3 5.8-5.9 5.9M140 206.1l-.3 .8-19 15-.1-.3-.1-14.4 .4-.8M143.7 216.9l.1 14.7"/>
<path d="M144.1 216l2.1 1.5 1.2 1.2 .2 8.7-.3 5.1-3.5-.9M146.1 202.6v.4l.7 .4 .9-.5 .5 .5-.1 6.9-.4-.3-.9-1.5M146.9 201.9h.7l.6 .4M146.9 201.9l-.6 .2-.2 .4M148.2 207l-2.1 1.2 .1 .9 .7 1.1M148.2 207.7l-1.4 .8-.7-.3M148.2 202.2l.6 .6 .2 .8-.1 7.6-.4 .2-.3-.1-1.3-1.1M157.1 204.3l1 .6M157.1 206.2l-.3 .5-8.1 4.7M162.8 201.2l-5.7 4.5 5.9-4.7 12 3.3M164.8 210.4l5.1 1.4M170.2 211.5l-.3 .3v15.8l-5.1-1.4v-15.8l30.8-17.8 2.4 2.9v15.9l-.5 .1"/>
<path d="M170.2 211.5h.3v.5l-.3-.1M170.2 211.5v15.8l-.3 .3M181 206l12.6 3.4 3.5 4.4-26.4 15.3-7.5-2.1-19.1-11 9.3-7.3-9.4 7.4-.3 .8M197.1 213.8v10.4M73.7 222.4v.2M73.7 222.6a2.53 2.53 0 0 0 3.6 .9M73.9 223a2.42 2.42 0 0 0 3.5 .6M74.1 221.7a1.02 1.02 0 0 0-.3 1.1 1.02 1.02 0 0 0 1 .7l1.4 .2 .9-.2M74.8 222.3h.1M74.8 222.1l.2 .6 1.1 .2-1-.1-.3-.5M75.4 222.5l.2 .1M75.5 222.5l-.7-.4 .8 .5"/>
<path d="M75.5 222.9h.1M76.1 222.9h-.6h.7M81 225.6a5.6 5.6 0 0 0 4.9-.2l1.7 .1 1 .4M81.4 225.9l.9 .3h1.1a6.7 6.7 0 0 1 5.6-.1M84 222.5l.5-.4 1.9 1.1M86.4 223.2l-.8 .1a5.2 5.2 0 0 1-4.2 .2M86.6 222.4l-.2 .8M88.6 225.9l30.1 17.5M163.2 227v15.5l-18.1-10.5M170.7 229.1v15.4M186.4 223.2l-.2-.2-2.4 .4-3.6 1.5-3.6 2.4-3.9 3.4-.4 4.2v3.3l.4 2M186.6 223.3l12.8 12"/>
<path d="M190.5 224.9l-.7 1.5M190.5 224.9l-.4 1.7M190.6 222l-1 1.8-.6 1.8M190.8 226.5l.2 1M191 225.4l-.2 1.2 .5 1.2M191.4 227.9l.2 .1M192 227.5l2.2 1.3M192.8 228l-1.1 .1M192.8 228h.1M193.1 228.2l-1 .2M193.3 222.2l1.1-.3a1.31 1.31 0 0 1 1.2 1.4M193.8 228.6l-.4 .2"/>
<path d="M193.8 228.6l-1 .5 .4-.2M194.2 221.9l.4 .1M194.2 221.9l-.5 .1M194.6 224.5l.4 .2M194.9 220.2l-1.1 1-1.8 .8a1.21 1.21 0 0 0-1.1 1.5l-.4 1.4M195 224.7a3.3 3.3 0 0 0-.9 4l1 .6M195.5 224.2l.1 .5 .5 .2 .5-.2v-.5M195.5 224l.6-.2 .5 .4-.7 .3-.4-.2zM195.6 223.2a1.4 1.4 0 0 0-2.4-.6 4.2 4.2 0 0 0-1.7 5.1l.8 .4 .5-.1M195.6 223.3l-.3-.8-.5-.5h-.7l-.8 .3-1.1 .8-.6 1-.7 2.3a1.48 1.48 0 0 0 1.1 1.7M195.9 223.8l-.8 .1-.5 .6M195.9 223.8h.1"/>
<path d="M195.9 223.4a1.62 1.62 0 0 0-1.1-1.6 1.62 1.62 0 0 0-1.9 .7 5.5 5.5 0 0 0-2 4.8l-.1-.7 .1 .8M195.9 223.8l-.8 .2-.4 .5M195.9 225.2a3 3 0 0 0-.7 4.2l1.2 .7M196 229.9l-1.5 .8M196.1 221.7l.4 .5a1.36 1.36 0 0 1 0 1.6v-1.4zM196.1 221.7l-1.2-1.5-.5-.4-2.9 1.4-.9 .8 .6 .3M196.2 221.6a2.46 2.46 0 0 0-3.8 .5l-1.2 1.6-.7 1.2M196.3 227.3v.1M196.4 227.4h-.1M196.4 227.2l-.1 .1M196.4 223.9l1.4 .6M196.4 227.9l-.3 .2"/>
<path d="M196.6 226.8l-.2 .3M196.6 224.3l.6 .2M196.8 226.6v.1M196.8 226.8l-.3 .5M196.8 226.7l-.2 .1M196.8 226.6l-.1 .5-.4 .3M196.8 226.7l-.3 .7M196.9 226.2a1.53 1.53 0 0 1 1.4-1 1.53 1.53 0 0 1 1.4 .8 3.7 3.7 0 0 1-2.9 4.2 1.67 1.67 0 0 1-.8-2.5zM197 224.1l-2.3-1.4a3.1 3.1 0 0 0-3.2 2.9 1.7 1.7 0 0 0 .5 1.9M197.2 224.5l.3 .2-.2 .2-1.1 .5-1.2-.7M197.2 224.5l.7 .1M197.2 226a1.69 1.69 0 0 1-1.1 2"/>
<path d="M197.3 226v.4M197.3 226a1.3 1.3 0 0 1 1.8-.5 1.3 1.3 0 0 1 .5 1.8 2.87 2.87 0 0 1-3.1 2.6 2.87 2.87 0 0 1 .8-3.9zM197.9 224.6l1.3 .7M198.3 225.4a1.28 1.28 0 0 1 .9 2 2.92 2.92 0 0 1-2.6 2.3l-.5-.4M199.2 235.2l5.4 2.4M199.2 235.2a4 4 0 0 0-4.2 2.4M204.7 239.4a10.5 10.5 0 0 0-3.3 9.8l1 1M207.5 238.9l-.8-.9-.8-.4-.8-.1-1.2 .4-2.1 1.9-1.6 2.6-.9 2.9-.1 2 .2 1.1 .5 1.1 .8 .7 .7 .2h1.2M207.8 239.1l-1.4-.4-1.7 .7M117.7 244.8v1.7l.8 .8M118.5 247.4l10.9 6.2a4.7 4.7 0 0 0 4.4 .3l1.8 .1 1 .4M119.6 242.3l-.5 .9a1.06 1.06 0 0 0-.8 1 1.06 1.06 0 0 0 .6 1l11 6.4a5.1 5.1 0 0 0 3.9-.1l2.3 .4 4.8 2.6 1.7 .1 1-.3 10.9-6.3"/>
<path d="M120.1 241.7l-.6 .6 1.9 1.1v.9M121 245l9.3 5.4a2.52 2.52 0 0 0 2.7-.3M121.4 244.3l.3-.4a1.11 1.11 0 0 1 1.3-.5l-2.9-1.7-1.1 .1-.8-.3a1.19 1.19 0 0 1 .8 1.1 1.19 1.19 0 0 1-.6 1.1 1.18 1.18 0 0 0-.7 1.2 1.18 1.18 0 0 0 .8 1l10.9 6.4 1.7 .4 1.7-.2M121.4 244.3l-.4 .5 .4 .4M121.4 243.4a.84 .84 0 0 0-.9 .6 .84 .84 0 0 0 .5 1M121.9 245.5l1.1 .2 8.6 5M122.1 245.6l1.3 .3M129.4 253.6l1.7 .5 1.7-.2M132.3 248.8a10.8 10.8 0 0 0 8.3 2.4l2.6-.9-1.7 1.4-.6 1.1-.5-.8M132.3 248.7a1.3 1.3 0 0 1 0 1.8M132.5 250.5l.5-.4 1.6 .9M132.8 252.5l1.8-.1 1.6 .4"/>
<path d="M132.8 253.9l1.8-.2 1.6 .5M134.6 251a9.8 9.8 0 0 0 5.8 1M136.9 258.9a2.46 2.46 0 0 0 4.1 .8l.3-.8M137.9 241.2a1.78 1.78 0 0 1 2.5 0M137.9 248.1a1.64 1.64 0 0 1 2.5 .3 1.54 1.54 0 0 1-2.6 0zM137.9 240.6a1.64 1.64 0 0 1 2.5 .3 1.54 1.54 0 0 1-2.6 0zM138 255.5l.4 .5 1 .1h-.8M138 255.9l.6 .5 1.2-.1M138 256.5l.1 .3 .8 .3 .8-.1 .6-.4-.2 .4-.9 .4-1-.2-.2-.5M138 255.8v.1M138 256.8h.1M138 257.8h.1"/>
<path d="M138 258.8h.1M138 257.8a1.08 1.08 0 0 0-1.1 1.1 1.08 1.08 0 0 0 1.1 1.1 2.43 2.43 0 0 0 3.3-1.1 1.23 1.23 0 0 0-1.1-1.1l-.2 .6-.8 .3-.9-.1-.3-.6M138 256l.1 .5 .5 .2 1.4-.3-1.2 .4-.6-.3-.2-.4M138 255.3l.3 .7h1.1M138 255.7v.3l.5 .3h1.2M138 256.3l.1 .5 .8 .3 .8-.2 .5-.4M138.3 249l1-.2 .7 .2M138.4 249h1.5M138.6 255.7l.3 .1-.7-.2-.2-.4 .2 .4 .7 .1M138.6 256.4h.8M138.6 257.1h.8M138.6 257.4h.8"/>
<path d="M138.6 257.7h.8M138.6 258h.8M138.6 258.7h.8M138.6 249.1h1M138.7 259.3v.1M138.8 249.1h.7M139.4 256.7h-.8M139.4 258.3l-.8 .1M139.4 259h-.8M139.4 259.3l-.7 .1M140 256.4l1.1 .4 1.2 .1 1.7-.5M140.2 258.8l-.4 .5-1.1 .1"/>
<path d="M140.2 256.8l-.2 .6-.9 .3-.9-.2-.2-.5M140.2 257.1l-.1 .6-.9 .3-.9-.1-.3-.6M140.2 257.5l-.2 .5-.9 .4-.9-.2-.2-.6M140.2 258.1l-.3 .7-.9 .2-.8-.2-.2-.5M140.2 258.5l-.2 .5-.9 .3-.9-.2-.2-.5M140.3 256.6l-.3 .6-.8 .2-.8-.1-.4-.5M140.3 257l-.4 .5-.8 .3-.8-.2-.3-.5M140.3 257.3l-.3 .5-.8 .3-.8-.1-.4-.5M140.3 257.6l-.4 .6-.9 .2-.7-.1-.3-.5M140.3 257.9l-.3 .6-.8 .2-.8-.1-.4-.5M140.3 258.3l-.2 .4-.8 .3-.9-.1-.4-.5M140.3 258.6l-.3 .5-.9 .3-.8-.1-.3-.5"/>
<path d="M140.3 257.6h.1M140.3 258.6h.1M140.4 252a.94 .94 0 0 0 .1 1 .94 .94 0 0 0 .9 .3l1.8-.2M140.9 252.7l.1 .5M141.2 259.5a2.42 2.42 0 0 1-4.1 0M150.5 246.1l2.8-1.6 1.2 .1 .8-.3a1.19 1.19 0 0 0-.8 1 1.19 1.19 0 0 0 .6 1.2 1.2 1.2 0 0 1 .7 1.1 1.2 1.2 0 0 1-.9 1.1M150.5 248.5l-8.6 4.9M150.5 246.1a1.34 1.34 0 0 1 1.6 .9M151.4 248.4l-1.3 .3M151.6 248.3l-1.1 .1M152 246.2l.1 .9M152 246.2a.84 .84 0 0 1 1 .6 .84 .84 0 0 1-.5 .9l-9.3 5.4"/>
<path d="M152.1 247l.3 .5-.3 .5M153.3 244.5l.6 .6M153.9 245.1l-1.9 1.1M153.9 245.1l.5 .9a1.07 1.07 0 0 1 .8 .9 1.07 1.07 0 0 1-.7 1.1M154.9 248.7l-10.9 6.3-1.1 .4h-1.2l-1.2-.2-4.3-2.4M155.8 247.5l-.1 1.7-.4 .6-11.3 6.6a3.6 3.6 0 0 1-4 0l-3.8-2.2M162.1 241.8l-7.4 4.3M172.7 240.2l20.7 6.2-.5-1.1M176.3 241.3l-5.6 3.2-7.5-2M184 243.6l6.4 2.1 9.3 3.5M193.4 240.9l-.1 .4M202.3 250.2l.8 .3"/>
<path d="M204.8 240.7a2.16 2.16 0 0 1 3.4-.7 7.6 7.6 0 0 1-1.1 7.4l-.5 .8a3.1 3.1 0 0 1-3.5 1.7 4 4 0 0 1-.8-4.3l1-2.6zM204.8 240.3a2.33 2.33 0 0 1 3.8-.6 9.4 9.4 0 0 1-2 9 3.6 3.6 0 0 1-3.5 1.8 3.3 3.3 0 0 1-1.3-3.7 11.9 11.9 0 0 1 3-6.5z"/>
</g>
<g fill="#000" stroke="#000" stroke-width=".3">
<circle cx="83.5" cy="121.3" r=".11"/>
<circle cx="155.7" cy="143.8" r=".11"/>
<circle cx="86.4" cy="191.5" r=".11"/>
<circle cx="97.7" cy="197.3" r=".11"/>
<circle cx="77" cy="219.2" r=".11"/>
<circle cx="97.7" cy="212.3" r=".11"/>
<circle cx="137.5" cy="200.3" r=".11"/>
<circle cx="121.2" cy="220.2" r=".11"/>
</g>
<!-- layer: Border -->
<g fill="none" stroke="#000" stroke-width=".3">
<path d="M20 10.1h390v276.9h-390zM65 5.1v5M115 5.1v5M165 5.1v5M215 5.1v10M265 5.1v5M315 5.1v5M365 5.1v5M15 52.9h5M410 52.9h5M15 100.7h5M410 100.7h5"/>
<path d="M15 148.6h10M405 148.6h10M15 196.4h5M410 196.4h5M15 244.2h5M410 244.2h5M65 287v5M115 287v5M165 287v5M215 282.1v9.9M265 287v5M315 287v5"/>
<path d="M365 287v5"/>
</g>
<!-- layer: TitleBlock -->
<g fill="none" stroke="#000" stroke-width=".36">
<path d="M268 239.9v47.1M410 239.9h-169.7v47.1h169.7v-46.9M240.3 246.9h27.7M268 256l50.8 .1M319 250.8h90.9M319 240.1v46.9M240.3 265.9h27.7M240.3 270h27.7M268 268h142M268 274.3l50.9 .2M268 262l50.9 .1M327.2 268v12.8"/>
<path d="M357.8 268v12.8M398.3 268v12.8M268 280.7l142 .1M341.2 280.8v6.2M376 280.8v6.2"/>
</g>
<!-- layer: BOM -->
<g fill="none" stroke="#000" stroke-width=".3">
<path d="M247.4 10.1h162.6v107.3h-162.6zM247.4 17.7h162.6M262.3 17.7v99.7M280 17.7v99.7M346.4 17.7v99.7M247.4 25.4h162.6M247.4 33.1h162.6M247.4 40.7h162.6M247.4 48.4h162.6M247.4 56.1h162.6M213.2 72.5l-19.4 9.5M247.4 63.7h162.6"/>
<path d="M247.4 71.4h162.6M247.4 79.1h162.6M247.4 86.7h162.6M247.4 94.4h162.6M202.8 112.5l-15.7 4.1M247.4 102.1h162.6M247.4 109.7h162.6M44 120.8l25.3 26.3M207.2 136.6l-22.9 2.9M45.6 159.6l29 10.4M53.5 187.5l19.9 11.3M199.2 181.7l-17.5 7.2"/>
<path d="M224.4 180.1l-26.1 11.2M45.8 207.1l15.2 2.9M232.6 224.5l-24 12"/>
<circle cx="218.8" cy="69.7" r="6.3"/>
<circle cx="39.7" cy="116.3" r="6.3"/>
<circle cx="208.8" cy="111" r="6.3"/>
<circle cx="213.4" cy="135.8" r="6.3"/>
<circle cx="39.7" cy="157.5" r="6.3"/>
<circle cx="205" cy="179.3" r="6.3"/>
<circle cx="230.2" cy="177.6" r="6.3"/>
<circle cx="48.1" cy="184.4" r="6.3"/>
<circle cx="39.7" cy="206" r="6.3"/>
<circle cx="238.2" cy="221.6" r="6.3"/>
</g>
<path d="M190.7 83.6l2.8-2.1 .6 1zM183.7 117.4l3.2-1.4 .3 1.1zM68.9 147.5l.8-.8 2.1 2.9zM180.8 139.9l3.4-1 .2 1.2zM74.8 169.5l3.1 1.7-3.5-.6zM73.7 198.3l2.7 2.2-3.3-1.2zM178.5 190.2l3-1.9 .4 1.1zM195.1 192.7l3-1.9 .4 1.1zM61.2 209.5l3.3 1.2-3.6-.1zM205.5 238l2.8-2.1 .6 1.1z" fill="#000" stroke="#000" stroke-width=".3"/>
<!-- layer: 0 -->
<g fill="none" stroke="#000" stroke-width=".3">
<path d="M204.9 157.5l-24 6.3M140.6 259.8l25.3 2.2"/>
<circle cx="211" cy="155.9" r="6.3"/>
<circle cx="172.1" cy="262.5" r="6.3"/>
</g>
<path d="M177.5 164.7l3.3-1.4 .3 1.1zM137.1 259.5l3.5-.3-.1 1.2z" fill="#000" stroke="#000" stroke-width=".3"/>
<g font-size="7">
<text x="217.1" y="72.2">1</text>
<text x="206.9" y="113.5">2</text>
<text x="37.9" y="118.8">4</text>
<text x="211.5" y="138.3">3</text>
<text x="37.8" y="159.9">6</text>
<text x="207.3" y="158.5">11</text>
<text x="203" y="181.7">5</text>
<text x="226" y="180.1">10</text>
<text x="46.2" y="186.9">9</text>
<text x="37.7" y="208.5">8</text>
<text x="236.2" y="224.1">7</text>
<text x="319.7" y="259.7">PAPR Fan Box</text>
<text x="168" y="265">12</text>
</g>
<g font-size="4.9">
<text x="318.3" y="15.6">Parts List</text>
<text x="27.6" y="22.1">Notes (unless otherwise specified):</text>
<text x="250" y="23.3">Item</text>
<text x="267.3" y="22.8">Qty</text>
<text x="299.1" y="23.3">Part Number</text>
<text x="366.4" y="23.3">Part Name</text>
<text x="27.5" y="28.1">1. This drawing is construed as information only, it is complete only to</text>
<text x="27.9" y="33.9">the degree necessary to illustrate a system definition for assembly</text>
<text x="253.7" y="30.4">1</text>
<text x="270" y="30.4">1</text>
<text x="281.1" y="30.4">P-TET-000133-1</text>
<text x="347.8" y="30.4">Weather Guard</text>
<text x="253.6" y="38.1">2</text>
<text x="270" y="38.1">1</text>
<text x="281.1" y="38.1">P-TET-000116-6</text>
<text x="347.5" y="38.1">Filter Housing</text>
<text x="253.5" y="45.7">3</text>
<text x="270" y="45.7">1</text>
<text x="281.1" y="45.7">P-TET-000115-2</text>
<text x="347.5" y="45.8">Filter Gasket</text>
<text x="253.6" y="53.4">4</text>
<text x="270" y="53.4">1</text>
<text x="281.1" y="53.4">P-TET-000112-5</text>
<text x="347.5" y="53.4">Fan Box</text>
<text x="253.5" y="61.1">5</text>
<text x="270" y="61.1">1</text>
<text x="281.1" y="61.1">P-TET-000139-0</text>
<text x="347.6" y="61.1">Clips</text>
<text x="253.5" y="68.7">6</text>
<text x="270" y="68.7">1</text>
<text x="281.1" y="68.7">P-TET-000114-1</text>
<text x="347.5" y="68.8">Fan Gasket</text>
<text x="253.5" y="76.4">7</text>
<text x="270" y="76.4">1</text>
<text x="281.1" y="76.4">P-TET-000113-4</text>
<text x="347.5" y="76.5">Fan Outlet</text>
<text x="253.5" y="84.1">8</text>
<text x="270" y="84.1">1</text>
<text x="281.1" y="84.1">P-TET-000110-4</text>
<text x="347.5" y="84.1">MOLLE Plate</text>
<text x="253.5" y="91.7">9</text>
<text x="270" y="91.7">1</text>
<text x="281.1" y="91.7">P-TET-000111-2</text>
<text x="347.5" y="91.8">Base Gasket</text>
<text x="252" y="99.4">10</text>
<text x="270" y="99.4">1</text>
<text x="281.1" y="99.4">P-TET-000117-2</text>
<text x="347.6" y="99.4">Outlet Gasket (1)</text>
<text x="252.3" y="107.1">11</text>
<text x="269.8" y="107.1">8</text>
<text x="281.5" y="107.1">V-MCMASTER-94000A330</text>
<text x="347.5" y="107.1">M3 Cap Nut</text>
<text x="252" y="114.7">12</text>
<text x="269.8" y="114.7">8</text>
<text x="281.5" y="114.8">V-MCMASTER-90910A574</text>
<text x="347.5" y="114.7">M3 x 20mm Button Head</text>
<text x="241.3" y="245.3">UNITS: MM</text>
</g>
<g font-size="4.2">
<text x="320.3" y="248.4">Tetra PAPR</text>
<text x="23" y="266.9">Copyright Notice:</text>
<text x="23.1" y="272">This drawing is open hardware: you can redistribute it and/or modify it under</text>
<text x="23.1" y="277">the terms of the CERN OPEN HARDWARE LICENSE VER 2 - PERMISSIVE</text>
<text x="320.5" y="278.6">A3</text>
<text x="332.6" y="278.8">9/13/21</text>
<text x="359.4" y="278.7">A-TET0001103</text>
<text x="402.5" y="278.6">5</text>
<text x="23" y="282.1">See ohwr.org/cern_ohl_p_v2.pdf</text>
</g>
<g font-size="3.5">
<text x="39" y="8.8">1</text>
<text x="89" y="8.8">2</text>
<text x="139" y="8.8">3</text>
<text x="189" y="8.8">4</text>
<text x="239" y="8.8">5</text>
<text x="289" y="8.8">6</text>
<text x="339" y="8.8">7</text>
<text x="389" y="8.8">8</text>
<text x="16.3" y="30.2">A</text>
<text x="411.3" y="30.2">A</text>
<text x="16.3" y="78">B</text>
<text x="411.3" y="78">B</text>
<text x="16.2" y="125.9">C</text>
<text x="411.2" y="125.9">C</text>
<text x="16.2" y="173.7">D</text>
<text x="411.2" y="173.7">D</text>
<text x="16.3" y="221.6">E</text>
<text x="411.3" y="221.6">E</text>
<text x="16.4" y="269.4">F</text>
<text x="411.4" y="269.4">F</text>
<text x="39" y="290.8">1</text>
<text x="89" y="290.8">2</text>
<text x="139" y="290.8">3</text>
<text x="189" y="290.8">4</text>
<text x="239" y="290.8">5</text>
<text x="289" y="290.8">6</text>
<text x="339" y="290.8">7</text>
<text x="389" y="290.8">8</text>
</g>
<g font-size="2.8">
<text x="242.2" y="250.9">TOLERANCES:</text>
<text x="242" y="257.6">.x ± 0.2</text>
<text x="242.3" y="254.3">x ± 0.5</text>
<text x="242" y="261">.xx ± 0.1</text>
<text x="269.6" y="259.7">WWW.TETRABIODISTRIBUTED.ORG</text>
<text x="242.3" y="264.3">Angles ± 0.5°</text>
<text x="269" y="265.9">APPROVED</text>
<text x="268.8" y="272">APPROVED DATE</text>
<text x="269" y="278.5">CHECKED</text>
<text x="301.5" y="278.8">D Broadbent</text>
<text x="269.5" y="285">DRAWN</text>
<text x="305.3" y="284.7">D Hwang</text>
<text x="319.3" y="284.8">DO NOT SCALE</text>
<text x="342.7" y="284.8">MATERIAL:</text>
<text x="378.8" y="284.8">SHEET</text>
<text x="392" y="284.8">1/1</text>
</g>
<g font-size="2.5">
<text x="320" y="243.3">PROJECT</text>
<text x="320" y="253.8">TITLE</text>
<text x="320.2" y="271.9">SIZE</text>
<text x="335.7" y="271.7">DATE</text>
<text x="359.6" y="271.8">PART NO</text>
<text x="401.7" y="271.8">REV</text>
</g>
<text font-size="2.1" x="241.8" y="268.5">1st ANGLE PROJECTION</text>
</svg>
